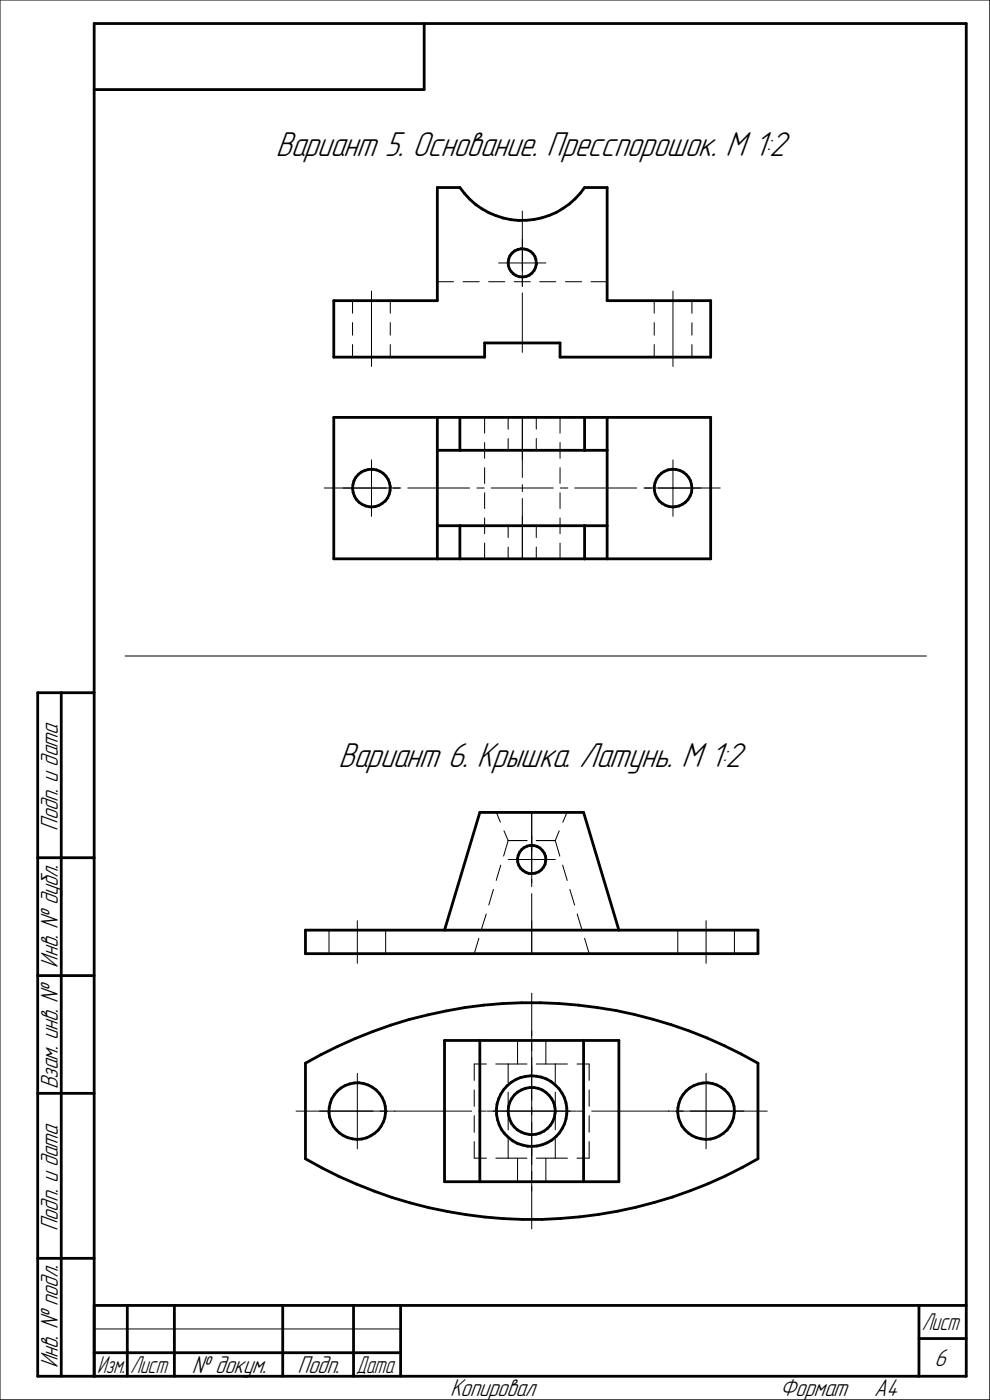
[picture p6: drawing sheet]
<svg xmlns="http://www.w3.org/2000/svg" width="210mm" height="297mm" viewBox="0 0 210 297" stroke-linecap="round" stroke-linejoin="round" font-family="sans-serif">
<g fill="none" stroke="#000" stroke-width=".59">
<path d="M20 5v287zM20 5h185zM20 19h70zM90 5v14zM205 5v287zM92.8 39.8v24zM92.8 39.8h4.8zM97.6 39.8l1 1.3zM124 39.8l-.9 1.2zM124 39.8h4.8zM128.8 39.8v24zM98.6 41.1l1.1 1.2z"/>
<path d="M99.7 42.3l1.2 1.1zM100.9 43.4l1.4 .9zM102.3 44.3l1.4 .8zM103.7 45.1l1.5 .7zM105.2 45.8l1.6 .5zM106.8 46.3l1.6 .3zM107.8 55.6l.1 .7zM107.9 56.3l.2 .7zM107.9 54.9l-.1 .7zM108.1 57l.4 .6zM108.2 54.3l-.3 .6zM108.4 46.6l1.7 .2z"/>
<path d="M108.5 57.6l.5 .5zM108.6 53.7l.6-.4zM108.6 53.7l-.4 .6zM109 58.1l.6 .4zM109.2 53.3l.7-.3zM109.6 58.5l.6 .2zM109.9 53l.6-.2zM110.1 46.8l1.6-.1zM110.2 58.7l.8 .1zM110.5 52.8h.8zM111 58.8l.6-.1zM111.3 52.8l.6 .2z"/>
<path d="M111.6 58.7l.7-.3zM111.7 46.7l1.6-.1zM111.9 53l.7 .3zM112.3 58.4l.6-.4zM112.6 53.3l.5 .5zM113.1 53.8l.4 .6zM113.3 46.6l1.6-.4zM113.3 57.4l-.4 .6zM113.5 54.4l.2 .7zM113.6 56.8l-.3 .6zM113.7 55.1l.1 .7zM113.8 56.1l-.2 .7z"/>
<path d="M113.8 55.8v.3zM114.9 46.2l1.6-.5zM116.5 45.7l1.5-.6zM118 45.1l1.4-.9zM119.4 44.2l1.4-.9zM120.8 43.3l1.2-1.1zM123.1 41l-1.1 1.2zM70.8 63.8v12zM70.8 63.8h22zM70.8 75.8h32zM102.8 72.8h16zM102.8 72.8v3z"/>
<path d="M118.8 75.8h32zM118.8 72.8v3zM128.8 63.8h22zM150.8 63.8v12zM70.8 88.6v30zM70.8 88.6h22zM77.4 99.8l.8-.2zM78.2 99.6h.8zM79 99.6l.8 .1zM79.8 99.7l.8 .3zM80.6 100l.7 .4zM92.8 88.6h4.8z"/>
<path d="M92.8 88.6v6.9zM92.8 95.5h4.8zM92.8 95.5v16zM97.6 88.6h26.4zM97.6 95.5h26.4zM97.6 88.6v6.9zM124 88.6h4.8zM124 88.6v6.9zM124 95.5h4.8zM128.8 88.6h22zM128.8 88.6v6.9zM128.8 95.5v16z"/>
<path d="M141 100l.8-.3zM141.8 99.7l.8-.1zM142.6 99.6h.8zM143.4 99.6l.8 .2zM144.2 99.8l.7 .4zM150.8 88.6v30zM70.8 118.6h22zM74.8 103.6l.1 .9zM74.9 102.8l-.1 .8zM74.9 104.5l.3 .7zM75.1 102l-.2 .8zM75.2 105.2l.4 .8z"/>
<path d="M75.5 101.3l-.4 .7zM75.6 106l.6 .6zM76 100.7l.7-.5zM76 100.7l-.5 .6zM76.2 106.6l.6 .4zM76.7 100.2l.7-.4zM76.8 107l.8 .4zM77.6 107.4l.8 .1zM78.4 107.5l.4 .1zM78.8 107.6l.8-.1zM79.6 107.5l.8-.3zM80.4 107.2l.7-.4z"/>
<path d="M81.1 106.8l.6-.5zM81.3 100.4l.6 .6zM81.9 101l.4 .7zM82.3 105.6l-.6 .7zM82.3 101.7l.3 .7zM82.6 104.9l-.3 .7zM82.6 102.4l.2 .9zM82.8 104.1l-.2 .8zM82.8 103.3v.8zM92.8 111.5h4.8zM92.8 118.6h4.8zM92.8 111.5v7.1z"/>
<path d="M97.6 118.6h26.4zM97.6 111.5h26.4zM97.6 111.5v7.1zM124 111.5v7.1zM124 118.6h4.8zM124 111.5h4.8zM128.8 111.5v7.1zM128.8 118.6h22zM138.8 103.3l.1 .8zM138.9 104.1l.1 .8zM139 102.4l-.2 .9zM139 104.9l.4 .7z"/>
<path d="M139.3 101.7l-.3 .7zM139.4 105.6l.5 .7zM139.7 101l-.4 .7zM139.7 101l.6-.6zM139.9 106.3l.6 .5zM140.3 100.4l.7-.4zM140.5 106.8l.7 .4zM141.2 107.2l.8 .3zM142 107.5l.8 .1zM142.8 107.6l.5-.1zM143.3 107.5l.8-.1zM144.1 107.4l.7-.4z"/>
<path d="M144.8 107l.7-.4zM144.9 100.2l.7 .5zM145.6 100.7l.5 .6zM146 106l-.5 .6zM146.1 101.3l.4 .7zM146.4 105.2l-.4 .8zM146.5 102l.2 .8zM146.7 102.8l.1 .8zM146.7 104.5l-.3 .7zM146.8 103.6l-.1 .9zM8 147v145zM8 147h12z"/>
<path d="M13 147v145zM101.8 172.4l-7.5 25zM101.8 172.4h22zM111.2 179.8l.6-.3zM111.8 179.5l.7-.1zM112.5 179.4h.7zM113.2 179.4l.7 .2zM113.9 179.6l.7 .3zM114.6 179.9l.5 .5zM123.8 172.4l7.5 25zM8 182h12zM64.8 197.4v5z"/>
<path d="M64.8 197.4h96zM109.8 182.2l.1 .7zM109.9 182.9l.2 .7zM109.9 181.5l-.1 .7zM110.1 183.6l.3 .6zM110.2 180.8l-.3 .7zM110.4 184.2l.6 .5zM110.7 180.3l.5-.5zM110.7 180.3l-.5 .5zM111 184.7l.5 .4zM111.5 185.1l.7 .2zM112.2 185.3l.7 .1z"/>
<path d="M112.9 185.4l.7-.1zM113.6 185.3l.7-.3zM114.3 185l.6-.4zM115.1 180.4l.4 .6zM115.3 184l-.4 .6zM115.5 181l.2 .7zM115.7 183.4l-.4 .6zM115.7 181.7l.1 .7zM115.8 182.7l-.1 .7zM115.8 182.4v.3zM160.8 197.4v5zM8 207h12z"/>
<path d="M64.8 202.4h96zM79.1 218.9l3.8-1.4zM82.9 217.5l3.9-1.2zM86.8 216.3l3.9-1zM90.7 215.3l4-.8zM94.7 214.5l3.9-.7zM98.6 213.8l4-.5zM102.6 213.3l4-.4zM106.6 212.9l4.1-.1zM110.7 212.8h4zM114.7 212.8l4 .1zM118.7 212.9l4 .4z"/>
<path d="M122.7 213.3l4 .5zM126.7 213.8l4 .6zM130.7 214.4l4 .9zM134.7 215.3l3.9 1zM138.6 216.3l3.8 1.1zM142.4 217.4l3.8 1.3zM146.2 218.7l3.8 1.5zM8 232h12zM64.8 225.6v20.3zM64.8 225.6l3.3-1.8zM68.1 223.8l3.6-1.8zM69.8 236.1l.1 1z"/>
<path d="M69.8 235v1.1zM69.9 237.1l.4 .9zM70.1 234.1l-.3 .9zM70.3 238l.4 .9zM70.4 233.1l-.3 1zM70.7 238.9l.6 .8zM71 232.2l-.6 .9zM71.3 239.7l.8 .7zM71.6 231.5l.7-.7zM71.6 231.5l-.6 .7zM71.7 222l3.7-1.7zM72.3 230.8l.9-.5z"/>
<path d="M73.2 230.3l1-.3zM74.2 230l.9-.2zM75.1 229.8l1.1-.1zM75.4 220.3l3.7-1.4zM76.2 229.7l1 .2zM77.2 229.9l.9 .3zM78.1 230.2l.9 .5zM79 230.7l.8 .6zM79.8 231.3l.7 .7zM80.5 232l.6 .8zM80.9 239l-.6 .8zM81.1 232.8l.4 1z"/>
<path d="M81.3 238.1l-.4 .9zM81.5 233.8l.2 .9zM81.7 237.2l-.4 .9zM81.7 234.7l.1 1.1zM81.8 236.1l-.1 1.1zM81.8 235.8v.3zM94.3 220.8h7.5zM94.3 220.8v29.9zM101.8 220.8h22zM101.8 220.8v29.9zM105.3 235.4l.1 1.1zM105.4 236.5l.2 1.1z"/>
<path d="M105.5 234.3l-.2 1.1zM105.6 237.6l.3 1.1zM105.8 233.2l-.3 1.1zM105.9 238.7l.5 1zM106.3 232.2l-.5 1zM106.4 239.7l.7 .9zM106.8 231.2l-.5 1zM107.6 230.4l.9-.7zM107.6 230.4l-.8 .8zM107.8 235.8l.1 .8zM107.8 235.7h.1M107.9 236.6l.3 .9z"/>
<path d="M107.9 234.8l-.1 .9zM108.2 237.5l.3 .9zM108.2 233.9l-.3 .9zM108.5 229.7l.9-.6zM108.5 238.4l.6 .7zM108.6 233.1l-.4 .8zM109.1 239.1l.7 .6zM109.1 232.3l.7-.6zM109.1 232.3l-.5 .8zM109.4 229.1l1-.5zM109.8 239.7l.8 .5zM109.8 231.7l.8-.4z"/>
<path d="M110.4 228.6l1.1-.2zM110.6 231.3l.9-.4zM111.5 230.9l.9-.1zM111.5 228.4l1.2-.1zM112.4 230.8h.9zM112.7 228.3h1.1zM113.3 230.8l.9 .1zM113.8 228.3l1.1 .3zM114.2 230.9l.9 .4zM114.9 228.6l1.1 .3zM115.1 231.3l.7 .5zM115.4 240l.8-.6z"/>
<path d="M115.8 231.8l.7 .6zM116 228.9l.9 .6zM116.5 232.4l.6 .7zM116.8 238.8l-.6 .6zM116.9 229.5l.9 .7zM117.1 233.1l.4 .8zM117.3 238l-.5 .8zM117.5 233.9l.2 .9zM117.6 237.2l-.3 .8zM117.7 234.8l.1 1zM117.8 236.2l-.2 1zM117.8 235.8v.4z"/>
<path d="M117.8 230.2l.8 .8zM118.6 231l.7 .9zM119.3 231.9l.5 1zM119.3 239.4l-.6 1zM119.8 232.9l.3 1.1zM119.8 238.4l-.5 1zM120.1 237.4l-.3 1zM120.1 234l.2 1.1zM120.3 236.3l-.2 1.1zM120.3 235.1v1.2zM123.8 220.8h7.5zM123.8 220.8v29.9z"/>
<path d="M131.3 220.8v29.9zM143.8 236.1l.1 1zM143.8 235v1.1zM143.9 237.1l.4 .9zM144.1 234.1l-.3 .9zM144.3 238l.4 .9zM144.4 233.1l-.3 1zM144.7 238.9l.6 .8zM144.9 232.2l-.5 .9zM145.3 239.7l.7 .7zM145.6 231.5l.7-.7zM145.6 231.5l-.7 .7z"/>
<path d="M146.3 230.8l.9-.5zM147.2 230.3l1-.3zM148.2 230l.9-.2zM149.1 229.8l1.1-.1zM150 220.2l3.7 1.7zM150.2 229.7l1 .2zM151.2 229.9l.9 .3zM152.1 230.2l.9 .5zM153 230.7l.8 .6zM153.7 221.9l3.6 1.7zM153.8 231.3l.7 .7zM154.5 232l.6 .8z"/>
<path d="M154.9 239l-.6 .8zM155.1 232.8l.4 1zM155.3 238.1l-.4 .9zM155.5 233.8l.2 .9zM155.7 237.2l-.4 .9zM155.7 234.7l.1 1.1zM155.8 236.1l-.1 1.1zM155.8 235.8v.3zM157.3 223.6l3.5 2zM160.8 225.6v20.3zM64.8 245.9l3.5 1.9zM68.3 247.8l3.7 1.8z"/>
<path d="M72 249.6l3.6 1.6zM72.1 240.4l.8 .6zM72.9 241l.9 .4zM73.8 241.4l1 .2zM74.8 241.6l1 .2zM75.6 251.2l3.8 1.5zM75.8 241.8l1-.1zM76.8 241.7l1-.3zM77.8 241.4l.9-.4zM78.7 241l.8-.5zM79.4 252.7l3.8 1.4zM79.5 240.5l.8-.7z"/>
<path d="M83.2 254.1l3.8 1.1zM87 255.2l4 1zM91 256.2l3.9 .8zM94.3 250.7h7.5zM94.9 257l4 .7zM98.9 257.7l4 .5zM101.8 250.7h22zM102.9 258.2l4 .4zM106.9 258.6l4 .1zM107.1 240.6l.8 .8zM107.9 241.4l.9 .7zM108.8 242.1l1 .5z"/>
<path d="M109.8 242.6l1 .4zM110.6 240.2l.8 .3zM110.8 243l1.2 .2zM110.9 258.7h4.1zM111.4 240.5l.9 .2zM112 243.2h.8zM112.3 240.7h.5zM112.8 240.7h.9zM112.8 243.2h1.1zM113.7 240.7l.9-.3zM113.9 243.2l1.1-.3zM114.6 240.4l.8-.4z"/>
<path d="M115 258.7l4-.2zM115 242.9l1.1-.4zM116.1 242.5l1-.6zM117.1 241.9l.8-.7zM118.7 240.4l-.8 .8zM119 258.5l4-.3zM123 258.2l4-.5zM123.8 250.7h7.5zM127 257.7l4-.7zM131 257l3.9-.8zM134.9 256.2l3.9-1.1zM138.8 255.1l3.9-1.1z"/>
<path d="M142.7 254l3.8-1.4zM146 240.4l.9 .6zM146.5 252.6l3.7-1.4zM146.9 241l.9 .4zM147.8 241.4l1 .2zM148.8 241.6l1 .2zM149.8 241.8l1-.1zM150.2 251.2l3.7-1.7zM150.8 241.7l1-.3zM151.8 241.4l.9-.4zM152.7 241l.8-.5zM153.5 240.5l.8-.7z"/>
<path d="M153.9 249.5l3.6-1.8zM157.5 247.7l3.3-1.8zM8 267h12zM20 277h185zM20 277v15zM27 277v15zM37 277v15zM60 277v15zM75 277v15zM85 277v15zM195 277v15zM8 292h12z"/>
<path d="M20 292h185zM20 287h7zM27 287h10zM37 287h23zM60 287h15zM75 287h10zM195 284h10z"/>
</g>
<g fill="none" stroke="#000" stroke-width=".21">
<path d="M0 0v297zM0 0h210zM210 0v297zM92.8 39.8v3.5zM97.6 39.8l1 1.3zM124 39.8l-.9 1.2zM128.8 39.8v3.5zM92.8 59.8h3.4zM92.8 56.3v3.5zM92.8 50.8v3.5zM92.8 45.3v3.5zM98.3 59.8h3.4z"/>
<path d="M98.6 41.1l1.1 1.2zM99.7 42.3l.2 .2zM101.4 43.7l.9 .6zM102.3 44.3l1.4 .8zM103.7 59.8h3.4zM103.7 45.1l.8 .4zM105.8 55.8h5zM106.3 46.1l.5 .2zM106.8 46.3l1.6 .3zM108.4 46.6l1.4 .1zM109.1 59.8h3.4zM110.8 55.8h5z"/>
<path d="M110.8 55.8v5zM110.8 50.8v5zM110.8 58.9v1.8zM110.8 44.8v12.6zM111.8 46.7l1.5-.1zM113.3 46.6l1.6-.4zM114.5 59.8h3.4zM114.9 46.2l.4-.1zM117.1 45.5l.9-.4zM118 45.1l1.4-.9zM119.4 44.2l.8-.5zM120 59.8h3.4z"/>
<path d="M121.8 42.4l.2-.2zM123.1 41l-1.1 1.2zM125.4 59.8h3.4zM128.8 56.3v3.5zM128.8 50.8v3.5zM128.8 45.3v3.5zM74.8 63.8v2.7zM74.8 68.5v2.6zM74.8 73.1v2.7zM78.8 61.8v16zM82.8 63.8v2.7zM82.8 68.5v2.6z"/>
<path d="M82.8 73.1v2.7zM110.8 62.1v12.7zM138.8 63.8v2.7zM138.8 68.5v2.6zM138.8 73.1v2.7zM142.8 61.8v16zM146.8 63.8v2.7zM146.8 68.5v2.6zM146.8 73.1v2.7zM78.8 97.6v5.9zM102.8 88.6v3.3zM102.8 93.9v3.3z"/>
<path d="M102.8 99.2v3.4zM107.8 93v2.5zM107.8 88.6v2.5zM110.8 88.6v9zM110.8 88.6v12.7zM113.8 93v2.5zM113.8 88.6v2.5zM118.8 88.6v3.3zM118.8 93.9v3.3zM118.8 99.2v3.4zM142.8 97.6v5.9zM68.8 103.5h13.2z"/>
<path d="M72.8 103.5h6zM78.8 103.5h6zM78.8 103.5v6.1zM83.4 103.5h1.6zM86.5 103.5h13.2zM101.2 103.5h1.5zM102.8 104.6v3.3zM102.8 109.9v3.3zM102.8 115.2v3.4zM104.2 103.5h13.2zM107.8 111.5v2.5zM107.8 116.1v2.5z"/>
<path d="M110.8 109.6v9zM110.8 105.8v12.8zM110.8 102.8v1.5zM113.8 111.5v2.5zM113.8 116.1v2.5zM118.8 104.6v3.3zM118.8 109.9v3.3zM118.8 115.2v3.4zM118.9 103.5h1.6zM122 103.5h13.1zM136.6 103.5h1.6zM136.8 103.5h6z"/>
<path d="M139.7 103.5h13.1zM142.8 103.5h6zM142.8 103.5v6.1zM26.5 139.2h170.1zM105.3 172.4l.9 2.1zM106.9 176.3l.9 2.1zM107.8 178.4l-1 3.3zM107.8 178.4h4zM112.8 172.4v8zM112.8 177.4v5zM112.8 172.4v12.7zM113.8 178.4h4z"/>
<path d="M117.8 178.4l1 3.3zM118.7 176.3l-.9 2.1zM120.3 172.4l-.9 2.1zM69.8 197.4v5zM75.8 195.4v9zM81.8 197.4v5zM101.6 199.1l-1 3.3zM103.2 193.9l-1 3.3zM104.7 188.7l-1 3.3zM106.3 183.6l-1 3.2zM107.8 182.4h5zM112.8 195.4v7z"/>
<path d="M112.8 182.4h5zM112.8 182.4v5zM112.8 189.6v12.8zM112.8 186.6v1.5zM119.4 183.6l1 3.2zM120.9 188.7l1 3.3zM122.5 193.9l.9 3.3zM124 199.1l1 3.3zM143.8 197.4v5zM149.8 195.4v9zM155.8 197.4v5zM112.8 218.7v9.1z"/>
<path d="M112.8 210.7v9.1zM62.8 235.8h16.4zM67.8 235.8h8zM75.8 235.8h8zM75.8 235.8v8zM75.8 227.8v8zM80.6 235.8h1.6zM83.7 235.8h16.4zM100.6 225.8v3.4zM100.6 231.3v3.4zM100.6 236.7v3.5zM100.6 225.8h2.6z"/>
<path d="M101.6 235.8h1.5zM103.3 235.8h9.5zM104.6 235.8h16.4zM105.2 225.8h2.6zM107.8 235.8v3.9zM107.8 225.8v3.9zM107.8 231.7v4.1zM107.8 225.8h4zM109.8 220.8v5zM112.8 235.8h9.5zM112.8 235.8v9.4zM112.8 226.3v9.5z"/>
<path d="M112.8 238.1v9zM112.8 234.9v1.7zM112.8 224.4v9zM112.8 221.2v1.7zM113.8 225.8h4zM115.8 220.8v5zM117.8 225.8v3.9zM117.8 231.7v4.1zM117.8 225.8h2.6zM117.8 235.8v3.9zM122.4 225.8h2.6zM122.5 235.8h1.5z"/>
<path d="M125 236.7v3.5zM125 231.3v3.4zM125 225.8v3.4zM125.6 235.8h16.3zM141.8 235.8h8zM143.4 235.8h1.5zM146.5 235.8h16.3zM149.8 235.8h8zM149.8 235.8v8zM149.8 227.8v8zM100.6 242.2v3.5zM100.6 245.7h2.6z"/>
<path d="M105.2 245.7h2.6zM107.8 241.8v3.9zM107.8 245.7h4zM109.8 245.7v5zM112.8 243.8v8.9zM112.8 251.8v8.9zM112.8 248.6v1.6zM113.8 245.7h4zM115.8 245.7v5zM117.8 245.7h2.6zM117.8 241.8v3.9zM122.4 245.7h2.6z"/>
<path d="M125 242.2v3.5zM0 297h210zM20 282h65z"/>
</g>
<g fill="#fff" stroke="#fff" stroke-width=".21">
<path d="M58.5 27.6h109.6zM58.5 27.6h109.6zM58.5 27.7h109.6zM58.5 27.7h109.6zM58.5 27.8h109.6zM58.5 27.8h109.6zM58.5 27.9h109.6zM58.5 27.9h109.6zM58.5 27.9h109.6zM58.5 28h109.6zM58.5 28h109.6zM58.5 28.1h109.6zM58.5 28.1h109.6zM58.5 28.2h109.6zM58.5 28.2h109.6zM58.5 28.2h109.6zM58.5 28.3h109.6zM58.5 28.3h109.6zM58.5 28.4h109.6zM58.5 28.4h109.6zM58.5 28.4h109.6zM58.5 28.5h109.6zM58.5 28.5h109.6zM58.5 28.6h109.6zM58.5 28.6h109.6zM58.5 28.7h109.6zM58.5 28.7h109.6zM58.5 28.7h109.6zM58.5 28.8h109.6zM58.5 28.8h109.6zM58.5 28.9h109.6zM58.5 28.9h109.6zM58.5 29h109.6zM58.5 29h109.6zM58.5 29h109.6zM58.5 29.1h109.6zM58.5 29.1h109.6zM58.5 29.2h109.6zM58.5 29.2h109.6zM58.5 29.3h109.6zM58.5 29.3h109.6zM58.5 29.3h109.6zM58.5 29.4h109.6zM58.5 29.4h109.6zM58.5 29.5h109.6zM58.5 29.5h109.6zM58.5 29.5h109.6zM58.5 29.6h109.6zM58.5 29.6h109.6zM58.5 29.7h109.6zM58.5 29.7h109.6zM58.5 29.8h109.6zM58.5 29.8h109.6zM58.5 29.8h109.6zM58.5 29.9h109.6zM58.5 29.9h109.6zM58.5 30h109.6zM58.5 30h109.6zM58.5 30.1h109.6zM58.5 30.1h109.6zM58.5 30.1h109.6zM58.5 30.2h109.6zM58.5 30.2h109.6zM58.5 30.3h109.6zM58.5 30.3h109.6zM58.5 30.4h109.6zM58.5 30.4h109.6zM58.5 30.4h109.6zM58.5 30.5h109.6zM58.5 30.5h109.6zM58.5 30.6h109.6zM58.5 30.6h109.6zM58.5 30.6h109.6zM58.5 30.7h109.6zM58.5 30.7h109.6zM58.5 30.8h109.6zM58.5 30.8h109.6zM58.5 30.9h109.6zM58.5 30.9h109.6zM58.5 30.9h109.6zM58.5 31h109.6zM58.5 31h109.6zM58.5 31.1h109.6zM58.5 31.1h109.6zM58.5 31.2h109.6zM58.5 31.2h109.6zM58.5 31.2h109.6zM58.5 31.3h109.6zM58.5 31.3h109.6zM58.5 31.4h109.6zM58.5 31.4h109.6zM58.5 31.5h109.6zM58.5 31.5h109.6zM58.5 31.5h109.6zM58.5 31.6h109.6zM58.5 31.6h109.6zM58.5 31.7h109.6zM58.5 31.7h109.6zM58.5 31.7h109.6zM58.5 31.8h109.6zM58.5 31.8h109.6zM58.5 31.9h109.6zM58.5 31.9h109.6zM58.5 32h109.6zM58.5 32h109.6zM58.5 32h109.6zM58.5 32.1h109.6zM58.5 32.1h109.6zM58.5 32.2h109.6zM58.5 32.2h109.6zM58.5 32.3h109.6zM58.5 32.3h109.6zM58.5 32.3h109.6zM58.5 32.4h109.6zM58.5 32.4h109.6zM58.5 32.5h109.6zM58.5 32.5h109.6zM58.5 32.6h109.6zM58.5 32.6h109.6zM58.5 32.6h109.6zM58.5 32.7h109.6zM58.5 32.7h109.6zM58.5 32.8h109.6zM58.5 32.8h109.6zM58.5 32.9h109.6zM58.5 32.9h109.6zM58.5 32.9h109.6zM58.5 33h109.6zM58.5 33h109.6zM58.5 33.1h109.6zM58.5 33.1h109.6zM58.5 33.1h109.6zM58.5 33.2h109.6zM58.5 33.2h109.6zM58.5 33.3h109.6zM58.5 33.3h109.6zM58.5 33.4h109.6zM58.5 33.4h109.6zM58.5 33.4h109.6zM58.5 33.5h109.6zM58.5 33.5h109.6zM58.5 33.6h109.6zM58.5 33.6h109.6zM58.5 33.7h109.6zM58.5 33.7h109.6zM58.5 33.7h109.6zM58.5 33.8h109.6zM58.5 33.8h109.6zM58.5 33.9h109.6zM58.5 33.9h109.6zM58.5 34h109.6zM58.5 34h109.6zM58.5 34h109.6zM58.5 34.1h109.6zM58.5 34.1h109.6zM58.5 34.2h109.6zM58.5 34.2h109.6zM58.5 34.2h109.6zM58.5 34.3h109.6zM58.5 34.3h109.6zM58.5 34.4h109.6zM58.5 34.4h109.6zM58.5 34.5h109.6zM58.5 34.5h109.6zM58.5 34.5h109.6zM58.5 34.6h109.6zM58.5 34.6h109.6zM58.5 34.7h109.6zM58.5 34.7h109.6z"/>
<path d="M71.8 157.1h87zM71.8 157.2h87zM71.8 157.2h87zM71.8 157.3h87zM71.8 157.3h87zM71.8 157.4h87zM71.8 157.4h87zM71.8 157.4h87zM71.8 157.5h87zM71.8 157.5h87zM71.8 157.6h87zM71.8 157.6h87zM71.8 157.6h87zM71.8 157.7h87zM71.8 157.7h87zM71.8 157.8h87zM71.8 157.8h87zM71.8 157.9h87zM71.8 157.9h87zM71.8 157.9h87zM71.8 158h87zM71.8 158h87zM71.8 158.1h87zM71.8 158.1h87zM71.8 158.2h87zM71.8 158.2h87zM71.8 158.2h87zM71.8 158.3h87zM71.8 158.3h87zM71.8 158.4h87zM71.8 158.4h87zM71.8 158.5h87zM71.8 158.5h87zM71.8 158.5h87zM71.8 158.6h87zM71.8 158.6h87zM71.8 158.7h87zM71.8 158.7h87zM71.8 158.7h87zM71.8 158.8h87zM71.8 158.8h87zM71.8 158.9h87zM71.8 158.9h87zM71.8 159h87zM71.8 159h87zM71.8 159h87zM71.8 159.1h87zM71.8 159.1h87zM71.8 159.2h87zM71.8 159.2h87zM71.8 159.3h87zM71.8 159.3h87zM71.8 159.3h87zM71.8 159.4h87zM71.8 159.4h87zM71.8 159.5h87zM71.8 159.5h87zM71.8 159.6h87zM71.8 159.6h87zM71.8 159.6h87zM71.8 159.7h87zM71.8 159.7h87zM71.8 159.8h87zM71.8 159.8h87zM71.8 159.9h87zM71.8 159.9h87zM71.8 159.9h87zM71.8 160h87zM71.8 160h87zM71.8 160.1h87zM71.8 160.1h87zM71.8 160.1h87zM71.8 160.2h87zM71.8 160.2h87zM71.8 160.3h87zM71.8 160.3h87zM71.8 160.4h87zM71.8 160.4h87zM71.8 160.4h87zM71.8 160.5h87zM71.8 160.5h87zM71.8 160.6h87zM71.8 160.6h87zM71.8 160.7h87zM71.8 160.7h87zM71.8 160.7h87zM71.8 160.8h87zM71.8 160.8h87zM71.8 160.9h87zM71.8 160.9h87zM71.8 161h87zM71.8 161h87zM71.8 161h87zM71.8 161.1h87zM71.8 161.1h87zM71.8 161.2h87zM71.8 161.2h87zM71.8 161.2h87zM71.8 161.3h87zM71.8 161.3h87zM71.8 161.4h87zM71.8 161.4h87zM71.8 161.5h87zM71.8 161.5h87zM71.8 161.5h87zM71.8 161.6h87zM71.8 161.6h87zM71.8 161.7h87zM71.8 161.7h87zM71.8 161.8h87zM71.8 161.8h87zM71.8 161.8h87zM71.8 161.9h87zM71.8 161.9h87zM71.8 162h87zM71.8 162h87zM71.8 162.1h87zM71.8 162.1h87zM71.8 162.1h87zM71.8 162.2h87zM71.8 162.2h87zM71.8 162.3h87zM71.8 162.3h87zM71.8 162.3h87zM71.8 162.4h87zM71.8 162.4h87zM71.8 162.5h87zM71.8 162.5h87zM71.8 162.6h87zM71.8 162.6h87zM71.8 162.6h87zM71.8 162.7h87zM71.8 162.7h87zM71.8 162.8h87zM71.8 162.8h87zM71.8 162.9h87zM71.8 162.9h87zM71.8 162.9h87zM71.8 163h87zM71.8 163h87zM71.8 163.1h87zM71.8 163.1h87zM71.8 163.2h87zM71.8 163.2h87zM71.8 163.2h87zM71.8 163.3h87zM71.8 163.3h87zM71.8 163.4h87zM71.8 163.4h87zM71.8 163.4h87zM71.8 163.5h87zM71.8 163.5h87zM71.8 163.6h87zM71.8 163.6h87zM71.8 163.7h87zM71.8 163.7h87zM71.8 163.7h87zM71.8 163.8h87zM71.8 163.8h87zM71.8 163.9h87zM71.8 163.9h87zM71.8 164h87zM71.8 164h87zM71.8 164h87zM71.8 164.1h87zM71.8 164.1h87zM71.8 164.2h87zM71.8 164.2h87zM71.8 164.3h87z"/>
</g>
<g font-size="7.8">
<text x="58.5" y="33.2">Вариант 5. Основание. Пресспорошок. М 1:2</text>
<text x="71.8" y="162.8">Вариант 6. Крышка. Латунь. М 1:2</text>
</g>
<g font-size="5.5">
<text x="12.3" y="176.2" transform="rotate(-90 12.3 176.2)">Подп. и дата</text>
<text x="12.3" y="205.3" transform="rotate(-90 12.3 205.3)">Инв. № дубл.</text>
<text x="12.3" y="231.1" transform="rotate(-90 12.3 231.1)">Взам. инв. №</text>
<text x="12.3" y="261.2" transform="rotate(-90 12.3 261.2)">Подп. и дата</text>
<text x="12.3" y="290.3" transform="rotate(-90 12.3 290.3)">Инв. № подл.</text>
<text x="40.7" y="291.3">№ докум.</text>
<text x="63.1" y="291.3">Подп.</text>
<text x="198.3" y="289.8">6</text>
<text x="95.5" y="296.3">Копировал</text>
<text x="165.5" y="296.3">Формат</text>
<text x="185.5" y="296.3">A4</text>
</g>
<g font-size="5.4">
<text x="195.6" y="282.3">Лист</text>
<text x="20.6" y="291.3">Изм.</text>
<text x="27.6" y="291.3">Лист</text>
<text x="75.6" y="291.3">Дата</text>
</g>
</svg>
